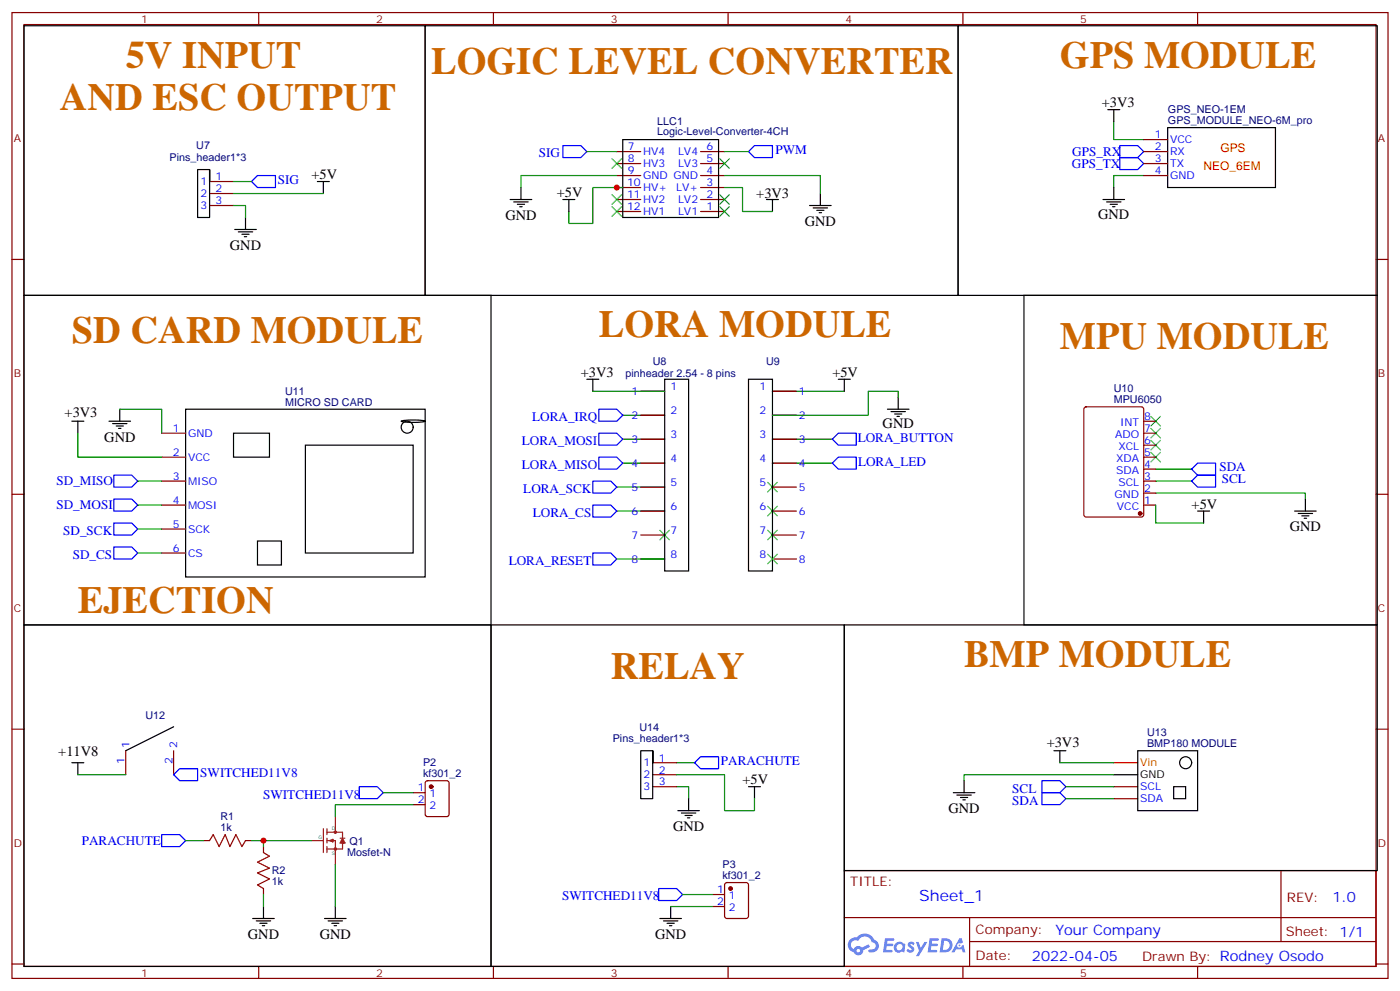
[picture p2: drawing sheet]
<svg xmlns="http://www.w3.org/2000/svg" width="412mm" height="292mm" viewBox="0 0 412 292" stroke-linecap="round" stroke-linejoin="round" font-family="sans-serif">
<g fill="none" stroke="#870000" stroke-width=".35">
<path d="M3.5 3.7h405.4v284.3h-405.4zM7.1 7.2h398.2v277.3h-398.2zM76.2 3.7v3.5M145.3 3.7v3.5M214.5 3.7v3.5M283.6 3.7v3.5M352.8 3.7v3.5M3.5 76.4h3.6M405.3 76.4h3.6M3.5 145.5h3.6M405.3 145.5h3.6M3.5 214.7h3.6"/>
<path d="M405.3 214.7h3.6M248.7 256.3h156.6v28.2h-156.6zM377.3 256.3v20.9M248.7 270.1h156.5M285.6 277.2h119.6M285.6 270.1v14.2M3.5 283.8h3.6M76.2 284.5v3.5M145.3 284.5v3.5M214.5 284.5v3.5M283.6 284.5v3.5M352.8 284.5v3.5"/>
<path d="M405.3 283.8h3.6"/>
</g>
<g fill="#5487ff">
<path d="M267.7 277.5a1.22 1.22 0 0 1 1.7 .2l-.4 .6a.47 .47 0 0 0-.3-.4 .47 .47 0 0 0-.5 .2l.1 .2a1.14 1.14 0 0 1 .8 1.8 1.14 1.14 0 0 1-1.9 0l-.2-.2 .5-.6 .7 .5a.29 .29 0 0 0 .3-.3 .29 .29 0 0 0-.2-.3 1.04 1.04 0 0 1-.6-1.7z"/>
<path d="M260.7 276.2h2.4l.3 .2-.2 .5-1.8 .1-.1 .8h1.5l.3 .4-.3 .4h-1.6l-.2 1.1h1.7l.2 .3-.2 .3-2.6 .1z"/>
<path d="M273.8 276.2h2.4l.3 .2-.1 .5-1.8 .1-.2 .8h1.6l.3 .4-.4 .4-1.6-.1-.1 1.1 1.7 .1 .2 .3-.2 .3-2.6 .1z"/>
<path d="M282.6 276.2h.7l.3 1.3-.6 .3a.69 .69 0 0 0-1 .3 .69 .69 0 0 0 .4 .9 .69 .69 0 0 0 .9-.6l.5-.2 .6 2.2h-.8l-.2-.9h-1.8l-.5 .9h-.8z"/>
<path d="M269.8 277.3h.8l.6 1.8 1.1-1.8h.9l-2.6 4.2h-.8l.9-1.5z"/>
<path d="M277.4 276.2l-.6 4.2h1.3a2.11 2.11 0 0 0 2.5-2.1 2.11 2.11 0 0 0-2.5-2.1zM278.1 277a1.39 1.39 0 0 1 1.7 1.4 1.39 1.39 0 0 1-1.8 1.2h-.3z"/>
<path d="M263.7 277.8a1.54 1.54 0 0 0-.1 2.2 1.54 1.54 0 0 0 2.2 .1l.6 .3 .3-2.3-.2-.3h-.4a1.49 1.49 0 0 0-2.4 0zM264 278.8a.94 .94 0 0 1 1.8 0 .94 .94 0 0 1-1.8 0z"/>
<path d="M250.4 276.6a2.18 2.18 0 0 0 1.1 3.7 1.44 1.44 0 0 0 1.6 .9 1.44 1.44 0 0 0 1.2-1.4l2-1.1-.5-.7-1.9 1a1.47 1.47 0 0 0-2.4 .4 1.39 1.39 0 0 1-.7-1.9 1.39 1.39 0 0 1 2-.5 2.12 2.12 0 0 1 2.2-1.3 2.12 2.12 0 0 1 1.9 1.7 1.14 1.14 0 0 1 1.1 1.4 1.14 1.14 0 0 1-1.7 .7 .43 .43 0 0 0-.5 .4 .43 .43 0 0 0 .4 .5 1.98 1.98 0 0 0 2.5-1.2 1.98 1.98 0 0 0-1.2-2.6 3.1 3.1 0 0 0-5.3-.6l-.9 .1zM252.3 279.9a.55 .55 0 0 1 1.1 0 .55 .55 0 0 1-1.1 0z"/>
<circle cx="282.6" cy="278.3" r=".26"/>
</g>
<g fill="none" stroke="#3c3" stroke-width=".35">
<path d="M180.3 46.7l2.8 2.9M180.3 57.3l2.8 2.8M183.1 46.7l-2.8 2.9M183.1 57.3l-2.8 2.8M212 46.7l2.8 2.9M212 57.3l2.8 2.8M214.8 46.7l-2.8 2.9M214.8 57.3l-2.8 2.8M180.3 60.9l2.8 2.8M183.1 60.9l-2.8 2.8M212 60.9l2.8 2.8M214.8 60.9l-2.8 2.8"/>
<path d="M339 122.6l2.8 2.8M339 126.1l2.8 2.8M339 129.6l2.8 2.9M339 133.2l2.8 2.8M341.8 122.6l-2.8 2.8M341.8 126.1l-2.8 2.8M341.8 129.6l-2.8 2.9M341.8 133.2l-2.8 2.8M194.4 156.1l2.8 2.8M197.2 156.1l-2.8 2.8M226.1 156.1l2.9 2.8M226.1 149l2.9 2.9"/>
<path d="M226.1 142l2.9 2.8M229 156.1l-2.9 2.8M229 149l-2.9 2.9M229 142l-2.9 2.8M226.1 163.2l2.9 2.8M229 163.2l-2.9 2.8"/>
</g>
<g fill="none" stroke="#008700" stroke-width=".35">
<path d="M328.1 35.8v5.3h8.8M68.8 53.4h5.3M68.8 57h26.4M172.9 44.6h8.8M181.7 51.7h-28.2v3.5M183.4 55.2h-8.8v10.6h-7v-3.5M213.4 51.7h28.3v5.3M213.4 55.2h5.3v7.1h8.8M213.4 44.6h7.1M336.9 51.7h-8.8v3.5M68.8 60.5h3.5v3.5M174.6 115.2h21.2"/>
<path d="M227.5 115.2h21.2M264.6 116.9v-1.7h-8.8v7h-28.3M22.9 127.5v7.1h24.7M35.3 120.5h12.3v7M183.4 136.3h12.4M183.4 129.3h12.4M183.4 122.2h12.4M227.5 136.3h17.7M227.5 129.3h17.7M340.4 138.1h10.6M40.6 141.6h7M40.6 148.7h7"/>
<path d="M40.6 155.8h7M181.7 143.4h14.1M181.7 150.5h14.1M340.4 145.2h44.1v1.7M340.4 148.7v5.3h14.1M340.4 141.6h10.6M40.6 162.8h7M181.7 164.6h14.1M22.9 228.1h14.1M112.9 233.4h8.8M121.7 236.9h-22.9v3.5M199.3 231.6h3.5v3.5"/>
<path d="M199.3 228.1h14.1v10.6h8.8v-3.6M199.3 224.5h5.3M312.2 224.5h15.9M314 235.1h14.1M314 231.6h14.1M328.1 228.1h-44.1v1.7M54.7 247.5h5.3M74.1 247.5h3.5v1.7M77.6 247.5h14.1M98.8 254.5v12.4M77.6 263.3v3.6M197.6 266.9h12.3"/>
<path d="M201.1 263.3h8.8"/>
</g>
<g fill="none" stroke="#870000" stroke-width=".35">
<path d="M61.7 53.4h7.1M61.7 57h7.1M181.7 51.7h7M181.7 48.2h7M181.7 44.6h7M181.7 58.7h7M181.7 55.2h7M206.4 51.7h7M206.4 48.2h7M206.4 44.6h7M206.4 58.7h7M206.4 55.2h7"/>
<path d="M336.9 51.7h7.1M336.9 48.2h7.1M336.9 44.6h7.1M336.9 41.1h7.1M61.7 60.5h7.1M181.7 62.3h7M206.4 62.3h7M188.7 115.2h7.1M227.5 115.2h7.1M319.5 120l.5-.2h16.2l.6 .4 .1 31.3-.5 .7h-16.4l-.7-.4v-31.3zM47.6 127.5h7.1M47.6 134.6h7.1"/>
<path d="M188.7 122.2h7.1M188.7 129.3h7.1M188.7 136.3h7.1M227.5 122.2h7.1M227.5 129.3h7.1M227.5 136.3h7.1M336.9 124h3.5M336.9 127.5h3.5M336.9 131.1h3.5M336.9 134.6h3.5M336.9 138.1h3.5M47.6 141.6h7.1"/>
<path d="M47.6 148.7h7.1M47.6 155.8h7.1M188.7 143.4h7.1M188.7 150.5h7.1M188.7 157.5h7.1M227.5 143.4h7.1M227.5 150.5h7.1M227.5 157.5h7.1M336.9 141.6h3.5M336.9 145.2h3.5M336.9 148.7h3.5M47.6 162.8h7.1"/>
<path d="M188.7 164.6h7.1M227.5 164.6h7.1M37 221v7.1M51.2 221v7.1M121.7 233.4h3.5M121.7 236.9h3.5M125.5 230l.4-.2h5.7l.6 .5 .1 9.4-.5 .7h-5.9l-.6-.4-.1-9.5zM192.3 224.5h7M192.3 228.1h7M192.3 231.6h7M328.1 231.6h7M328.1 235.1h7"/>
<path d="M60 247.5h1.7M72.3 247.5h1.8M77.6 249.2v1.8M77.6 261.6v1.7M209.9 263.3h3.5M209.9 266.9h3.5M213.7 260l.4-.2h5.7l.6 .5 .1 9.4-.5 .6-5.9 .1-.6-.5-.1-9.4z"/>
</g>
<g fill="#870000" stroke="#870000" stroke-width=".35">
<circle cx="335.8" cy="151.2" r=".53"/>
<circle cx="127" cy="231.6" r=".53"/>
<circle cx="215.2" cy="261.6" r=".53"/>
</g>
<g fill="none" stroke="#00f" stroke-width=".35">
<path d="M74.1 53.4l1.7-1.7h5.3v3.5h-5.3zM165.8 42.9h5.3l1.8 1.7-1.8 1.8h-5.3zM220.5 44.6l1.7-1.7h5.3v3.5h-5.3zM329.8 46.4h5.3l1.8 1.8-1.8 1.7h-5.3zM329.8 42.9h5.3l1.8 1.7-1.8 1.8h-5.3zM33.5 139.9h5.3l1.8 1.7-1.8 1.8h-5.3zM176.4 120.5h5.3l1.7 1.7-1.7 1.8h-5.3zM176.4 127.5h5.3l1.7 1.8-1.7 1.8h-5.3zM176.4 134.6h5.3l1.7 1.7-1.7 1.8h-5.3zM245.2 129.3l1.7-1.8h5.3v3.6h-5.3zM245.2 136.3l1.7-1.7h5.3v3.5h-5.3zM351 138.1l1.8-1.8h5.3v3.6h-5.3z"/>
<path d="M33.5 146.9h5.3l1.8 1.8-1.8 1.8h-5.3zM33.5 154h5.3l1.8 1.8-1.8 1.7h-5.3zM174.6 148.7h5.3l1.8 1.8-1.8 1.7h-5.3zM174.6 141.6h5.3l1.8 1.8-1.8 1.8h-5.3zM351 141.6l1.8-1.7h5.3v3.5h-5.3zM33.5 161h5.3l1.8 1.8-1.8 1.8h-5.3zM174.6 162.8h5.3l1.8 1.8-1.8 1.7h-5.3zM51.2 228.1l1.7-1.8h5.3v3.5h-5.3zM105.8 231.6h5.3l1.8 1.8-1.8 1.7h-5.3zM206.4 222.8h5.3v3.5h-5.3l-1.8-1.8zM306.9 229.8h5.3l1.8 1.8-1.8 1.8h-5.3zM306.9 233.4h5.3l1.8 1.7-1.8 1.8h-5.3z"/>
<path d="M47.6 245.7h5.3l1.8 1.8-1.8 1.7h-5.3zM194 261.6h5.3l1.8 1.7-1.8 1.8h-5.3z"/>
</g>
<g fill="none" stroke="#000" stroke-width=".35">
<path d="M7.1 7.6h118.1v79.4h-118.1zM125.2 7.6h157v79.4h-157zM282.2 7.6h123.5v79.4h-123.5zM326.3 32.3h3.5M328.1 32.3v3.5M344 37.6h31.7v17.6h-31.7zM58.2 49.9h3.5v14.1h-3.5zM93.5 53.4h3.5M95.2 53.4v3.6M150.3 58.7h6.3M151.3 59.4h4.3M153.5 55.2v3.5"/>
<path d="M165.8 58.7h3.5M167.6 58.7v3.6M183.4 41.1h28.3v22.9h-28.3zM225.8 58.7h3.5M227.5 58.7v3.6M241.7 57v3.5M324.9 58.7h6.4M326 59.4h4.2M328.1 55.2v3.5M69.1 67.6h6.4M70.2 68.3h4.2M71.3 69h2.1"/>
<path d="M72 69.7h.7M72.3 64v3.6M152.4 60.1h2.1M153.1 60.9h.7M238.5 60.5h6.3M239.5 61.2h4.3M240.6 61.9h2.1M241.3 62.6h.7M327 60.1h2.1M327.7 60.9h.7M7.1 87h137.5v97h-137.5zM301.6 87h104.1v97h-104.1z"/>
<path d="M172.9 111.7h3.5M174.6 111.7v3.5M195.8 111.7h7v56.4h-7zM220.5 111.7h7v56.4h-7zM246.9 111.7h3.6M248.7 111.7v3.5M264.6 116.9v3.6M21.2 124h3.5M22.9 124v3.5M32.1 124h6.4M33.2 124.7h4.2M34.2 125.4h2.1"/>
<path d="M34.9 126.1h.7M35.3 120.5v3.5M54.7 120.5h70.5v49.4h-70.5zM68.8 127.5h10.6v7.1h-10.6zM90 131.1h31.7v31.7h-31.7zM118.2 124a17.8 17.8 0 0 1 7 0 17.8 17.8 0 0 1-7 0zM261.4 120.5h6.4M262.5 121.2h4.2M263.5 121.9h2.1M264.2 122.6h.7M75.8 159.3h7.1v7h-7.1zM352.8 150.5h3.5"/>
<path d="M354.5 150.5v3.5M381.4 150.5h6.3M382.4 151.2h4.2M383.5 151.9h2.1M384.2 152.6h.7M384.5 146.9v3.6M7.1 184h137.5v100.5h-137.5zM144.6 184h104.1v100.5h-104.1zM248.7 184h157v72.3h-157zM51.2 214l-14.2 7M21.2 224.5h3.5M22.9 224.5v3.6"/>
<path d="M188.7 221h3.6v14.1h-3.6zM199.7 238.7h6.3M200.7 239.4h4.3M202.8 235.1v3.6M220.5 231.6h3.5M222.2 231.6v3.5M280.8 233.4h6.4M281.9 234.1h4.2M282.9 234.8h2.1M283.6 235.5h.7M284 229.8v3.6M310.4 221h3.6"/>
<path d="M312.2 221v3.5M328.1 228.1h7M335.1 221h17.7v17.7h-17.7zM345.7 231.6h3.5v3.5h-3.5zM201.8 240.1h2.1M202.5 240.8h.7M74.4 270.4h6.4M75.5 271.1h4.2M76.6 271.8h2.1M77.3 272.5h.7M77.6 266.9v3.5M95.6 270.4h6.4"/>
<path d="M96.7 271.1h4.2M97.7 271.8h2.1M98.4 272.5h.7M98.8 266.9v3.5M194.4 270.4h6.3M195.4 271.1h4.3M196.5 271.8h2.1M197.2 272.5h.7M197.6 266.9v3.5"/>
<circle cx="119.9" cy="125.8" r="1.76"/>
<circle cx="349.2" cy="224.5" r="1.76"/>
</g>
<g fill="none" stroke="#8c2424" stroke-width=".35">
<path d="M91.7 247.5h3.5M95.2 243.9v7.1M96.3 247.5h2.5v7M96.3 245h4.6v4.9h-4.6M96.3 243.9v1.8M96.3 246.8v1.4M96.3 249.2v1.8M98.1 247.1l-1.1 .4 1.1 .3M98.1 247.1v.7M98.1 247.1l-.7 .4 .7 .3M98.1 247.1l-.4 .4M98.8 240.4v4.6"/>
<path d="M100.2 246.8h1.4M100.9 246.8l.7 1.4h-1.4zM100.9 247.5l-.4 .7M100.9 247.5l.3 .7M100.9 247.5l-.4 .3M100.9 247.5l.3 .3"/>
<circle cx="98.8" cy="249.9" r=".35"/>
<circle cx="98.8" cy="245" r=".35"/>
</g>
<path d="M61.7 247.5l1.1-1.8 1.8 3.5 1.7-3.5 1.4 3.5 1.8-3.5 1.8 3.5 1-1.7M77.6 251l1.8 1.1-3.6 1.7 3.6 1.8-3.6 1.4 3.6 1.8-3.6 1.7 1.8 1.1" fill="none" stroke="#a10000" stroke-width=".35"/>
<path d="M328.1 224.5h7" fill="none" stroke="#f00" stroke-width=".35"/>
<g fill="#c00">
<circle cx="77.6" cy="247.5" r=".88"/>
<circle cx="181.7" cy="55.2" r=".88"/>
</g>
<g font-size="11.3" fill="#c60">
<text x="37" y="19.9">5V INPUT</text>
<text x="127" y="21.7">LOGIC LEVEL CONVERTER</text>
<text x="312.2" y="19.9">GPS MODULE</text>
<text x="17.6" y="32.3">AND ESC OUTPUT</text>
<text x="21.2" y="101.1">SD CARD MODULE</text>
<text x="176.4" y="99.3">LORA MODULE</text>
<text x="312.2" y="102.8">MPU MODULE</text>
<text x="22.9" y="180.4">EJECTION</text>
<text x="284" y="196.3">BMP MODULE</text>
<text x="179.9" y="199.8">RELAY</text>
</g>
<text font-size="4.6" fill="#00f" x="270.8" y="265.3">Sheet_1</text>
<g font-size="4.2">
<text x="324.6" y="31.6">+3V3</text>
<text x="91.7" y="52.7">+5V</text>
<text x="164" y="58">+5V</text>
<text x="222.8" y="58.4">+3V3</text>
<text x="148.9" y="64.7">GND</text>
<text x="323.5" y="64.4">GND</text>
<text x="237.1" y="66.5">GND</text>
<text x="67.7" y="73.6">GND</text>
<text x="171.1" y="110.9">+3V3</text>
<text x="245.2" y="110.9">+5V</text>
<text x="19" y="122.8">+3V3</text>
<text x="30.7" y="130">GND</text>
<text x="260" y="126.1">GND</text>
<text x="351" y="149.8">+5V</text>
<text x="379.9" y="156.5">GND</text>
<text x="308.3" y="219.8">+3V3</text>
<text x="17.2" y="222.5">+11V8</text>
<text x="218.7" y="230.9">+5V</text>
<text x="279.4" y="239.4">GND</text>
<text x="198.3" y="244.7">GND</text>
<text x="73" y="276.4">GND</text>
<text x="94.2" y="276.4">GND</text>
<text x="193" y="276.4">GND</text>
</g>
<g font-size="4.2" fill="#00f">
<text x="392.5" y="265.6">1.0</text>
<text x="310.9" y="275.1">Your Company</text>
<text x="304" y="282.9">2022-04-05</text>
</g>
<g font-size="3.9" fill="#00f">
<text x="158.7" y="46.3">SIG</text>
<text x="228.5" y="45.4">PWM</text>
<text x="315.9" y="45.9">GPS_RX</text>
<text x="315.8" y="49.4">GPS_TX</text>
<text x="81.8" y="54.1">SIG</text>
<text x="156.8" y="124">LORA_IRQ</text>
<text x="153.7" y="131.1">LORA_MOSI</text>
<text x="252.7" y="130">LORA_BUTTON</text>
<text x="252.8" y="137.1">LORA_LED</text>
<text x="16.7" y="142.9">SD_MISO</text>
<text x="153.7" y="138.1">LORA_MISO</text>
<text x="359.2" y="138.7">SDA</text>
<text x="359.9" y="142.3">SCL</text>
<text x="16.6" y="150">SD_MOSI</text>
<text x="154.1" y="145.2">LORA_SCK</text>
<text x="156.9" y="152.2">LORA_CS</text>
<text x="18.6" y="157.5">SD_SCK</text>
<text x="21.4" y="164.6">SD_CS</text>
<text x="149.8" y="166.3">LORA_RESET</text>
<text x="212.4" y="225.2">PARACHUTE</text>
<text x="59" y="228.8">SWITCHED11V8</text>
<text x="298.2" y="233.5">SCL</text>
<text x="77.5" y="235.1">SWITCHED11V8</text>
<text x="298.2" y="237">SDA</text>
<text x="24.1" y="248.7">PARACHUTE</text>
<text x="165.6" y="265.1">SWITCHED11V8</text>
</g>
<g font-size="3.9" fill="#800">
<text x="250.5" y="260.9">TITLE:</text>
<text x="379.1" y="265.6">REV:</text>
<text x="287.4" y="275.1">Company:</text>
<text x="378.7" y="275.7">Sheet: 1/1</text>
<text x="287.4" y="282.8">Date:</text>
<text x="336.4" y="282.8">Drawn By: Rodney Osodo</text>
</g>
<g font-size="3.5" fill="#f00">
<text x="359.5" y="44.6">GPS</text>
<text x="354.5" y="49.9">NEO_6EM</text>
</g>
<g font-size="3.2" fill="#800">
<text x="41.6" y="6.7">1</text>
<text x="110.8" y="6.7">2</text>
<text x="179.9" y="6.7">3</text>
<text x="249.1" y="6.7">4</text>
<text x="318.2" y="6.7">5</text>
<text x="4.1" y="41.8">A</text>
<text x="405.9" y="41.8">A</text>
<text x="4.1" y="110.9">B</text>
<text x="405.9" y="110.9">B</text>
<text x="4.1" y="180.1">C</text>
<text x="405.9" y="180.1">C</text>
<text x="4.1" y="249.2">D</text>
<text x="405.9" y="249.2">D</text>
<text x="41.6" y="287.5">1</text>
<text x="110.8" y="287.5">2</text>
<text x="179.9" y="287.5">3</text>
<text x="249.1" y="287.5">4</text>
<text x="318.2" y="287.5">5</text>
</g>
<g font-size="3.2" fill="#000080">
<text x="344.1" y="33.2">GPS_NEO-1EM</text>
<text x="193.6" y="39.9">Logic-Level-Converter-4CH</text>
<text x="193.6" y="36.7">LLC1</text>
<text x="344.1" y="36.4">GPS_MODULE_NEO-6M_pro</text>
<text x="50" y="47.4">Pins_header1*3</text>
<text x="57.8" y="44">U7</text>
<text x="192.3" y="107.4">U8</text>
<text x="225.6" y="107.5">U9</text>
<text x="184.3" y="111.1">pinheader 2.54 - 8 pins</text>
<text x="84" y="119.4">MICRO SD CARD</text>
<text x="84" y="116.2">U11</text>
<text x="328.1" y="118.7">MPU6050</text>
<text x="328.1" y="115.5">U10</text>
<text x="42.8" y="211.6">U12</text>
<text x="188.3" y="215.1">U14</text>
<text x="180.5" y="218.5">Pins_header1*3</text>
<text x="337.9" y="220">BMP180 MODULE</text>
<text x="337.9" y="216.7">U13</text>
<text x="124.6" y="225.6">P2</text>
<text x="124.6" y="228.8">kf301_2</text>
<text x="64.9" y="244.7">1k</text>
<text x="64.9" y="241.4">R1</text>
<text x="102.3" y="251.9">Mosfet-N</text>
<text x="103" y="248.8">Q1</text>
<text x="80.1" y="257.4">R2</text>
<text x="212.8" y="255.6">P3</text>
<text x="80.1" y="260.6">1k</text>
<text x="212.8" y="258.8">kf301_2</text>
</g>
<g font-size="3.2" fill="#00f">
<text x="340.2" y="40.7">1</text>
<text x="185" y="44.3">7</text>
<text x="185" y="47.8">8</text>
<text x="189.4" y="45.7">HV4</text>
<text x="199.7" y="45.7">LV4</text>
<text x="208.1" y="47.8">5</text>
<text x="208.1" y="44.3">6</text>
<text x="340.2" y="47.8">3</text>
<text x="340.2" y="44.3">2</text>
<text x="344.7" y="45.7">RX</text>
<text x="344.7" y="42.2">VCC</text>
<text x="63.5" y="53.1">1</text>
<text x="185" y="51.3">9</text>
<text x="189.4" y="49.2">HV3</text>
<text x="189.4" y="52.7">GND GND</text>
<text x="199.7" y="49.2">LV3</text>
<text x="208.1" y="51.3">4</text>
<text x="340.2" y="51.3">4</text>
<text x="344.7" y="52.7">GND</text>
<text x="344.7" y="49.2">TX</text>
<text x="59" y="54.5">1</text>
<text x="59" y="58">2</text>
<text x="63.5" y="56.6">2</text>
<text x="184.7" y="54.9">10</text>
<text x="184.7" y="58.4">11</text>
<text x="189.4" y="56.3">HV+</text>
<text x="189.4" y="59.8">HV2</text>
<text x="199.1" y="56.3">LV+</text>
<text x="199.7" y="59.8">LV2</text>
<text x="208.1" y="58.4">2</text>
<text x="208.1" y="54.9">3</text>
<text x="59" y="61.6">3</text>
<text x="63.5" y="60.1">3</text>
<text x="184.7" y="61.9">12</text>
<text x="189.4" y="63.3">HV1</text>
<text x="199.7" y="63.3">LV1</text>
<text x="208.1" y="61.9">1</text>
<text x="186" y="116.2">1</text>
<text x="197.6" y="114.8">1</text>
<text x="223.8" y="114.8">1</text>
<text x="235.3" y="116.2">1</text>
<text x="186" y="123.3">2</text>
<text x="197.6" y="121.9">2</text>
<text x="223.8" y="121.9">2</text>
<text x="235.3" y="123.3">2</text>
<text x="329.9" y="125.4">INT</text>
<text x="337.1" y="123.6">8</text>
<text x="50.9" y="127.2">1</text>
<text x="55.4" y="128.6">GND</text>
<text x="186" y="130.4">3</text>
<text x="197.6" y="128.9">3</text>
<text x="223.8" y="128.9">3</text>
<text x="235.3" y="130.4">3</text>
<text x="328.5" y="128.9">ADO</text>
<text x="337.1" y="127.2">7</text>
<text x="337.1" y="130.7">6</text>
<text x="50.9" y="134.2">2</text>
<text x="55.4" y="135.6">VCC</text>
<text x="186" y="137.4">4</text>
<text x="197.6" y="136">4</text>
<text x="223.8" y="136">4</text>
<text x="235.3" y="137.4">4</text>
<text x="328.8" y="136">XDA</text>
<text x="329.4" y="132.5">XCL</text>
<text x="337.1" y="134.2">5</text>
<text x="337.1" y="137.8">4</text>
<text x="50.9" y="141.3">3</text>
<text x="55.4" y="142.7">MISO</text>
<text x="197.6" y="143.1">5</text>
<text x="223.8" y="143.1">5</text>
<text x="328.8" y="139.5">SDA</text>
<text x="329.4" y="143.1">SCL</text>
<text x="337.1" y="141.3">3</text>
<text x="50.9" y="148.3">4</text>
<text x="55.4" y="149.8">MOSI</text>
<text x="186" y="144.5">5</text>
<text x="235.3" y="144.5">5</text>
<text x="328.3" y="146.6">GND</text>
<text x="337.1" y="144.8">2</text>
<text x="337.1" y="148.3">1</text>
<text x="50.9" y="155.4">5</text>
<text x="186" y="151.5">6</text>
<text x="197.6" y="150.1">6</text>
<text x="223.8" y="150.1">6</text>
<text x="235.3" y="151.5">6</text>
<text x="329" y="150.1">VCC</text>
<text x="55.4" y="156.8">SCK</text>
<text x="186" y="158.6">7</text>
<text x="197.6" y="157.2">7</text>
<text x="223.8" y="157.2">7</text>
<text x="235.3" y="158.6">7</text>
<text x="50.9" y="162.5">6</text>
<text x="55.4" y="163.9">CS</text>
<text x="186" y="165.6">8</text>
<text x="197.6" y="164.2">8</text>
<text x="223.8" y="164.2">8</text>
<text x="235.3" y="165.6">8</text>
<text x="38.1" y="220.3" transform="rotate(-90 38.1 220.3)">1</text>
<text x="52.2" y="220.3" transform="rotate(-90 52.2 220.3)">2</text>
<text x="36.7" y="224.8" transform="rotate(-90 36.7 224.8)">1</text>
<text x="50.8" y="224.8" transform="rotate(-90 50.8 224.8)">2</text>
<text x="189.5" y="225.6">1</text>
<text x="194" y="224.2">1</text>
<text x="194" y="227.7">2</text>
<text x="123" y="233">1</text>
<text x="189.5" y="229.1">2</text>
<text x="189.5" y="232.7">3</text>
<text x="194" y="231.2">3</text>
<text x="335.8" y="232.7">SCL</text>
<text x="123" y="236.5">2</text>
<text x="126.5" y="234.8">1</text>
<text x="126.5" y="238.3">2</text>
<text x="335.8" y="236.2">SDA</text>
<text x="211.2" y="263">1</text>
<text x="211.2" y="266.5">2</text>
<text x="214.7" y="264.8">1</text>
<text x="214.7" y="268.3">2</text>
</g>
<text font-size="3.2" fill="#f00" x="335.8" y="225.6">Vin</text>
<text font-size="3.2" x="335.8" y="229.1">GND</text>
<g font-size="1.4" fill="#238d23">
<text x="97.7" y="244.3">D</text>
<text x="93.8" y="247.1">G</text>
<text x="97.7" y="251.7">S</text>
</g>
</svg>
